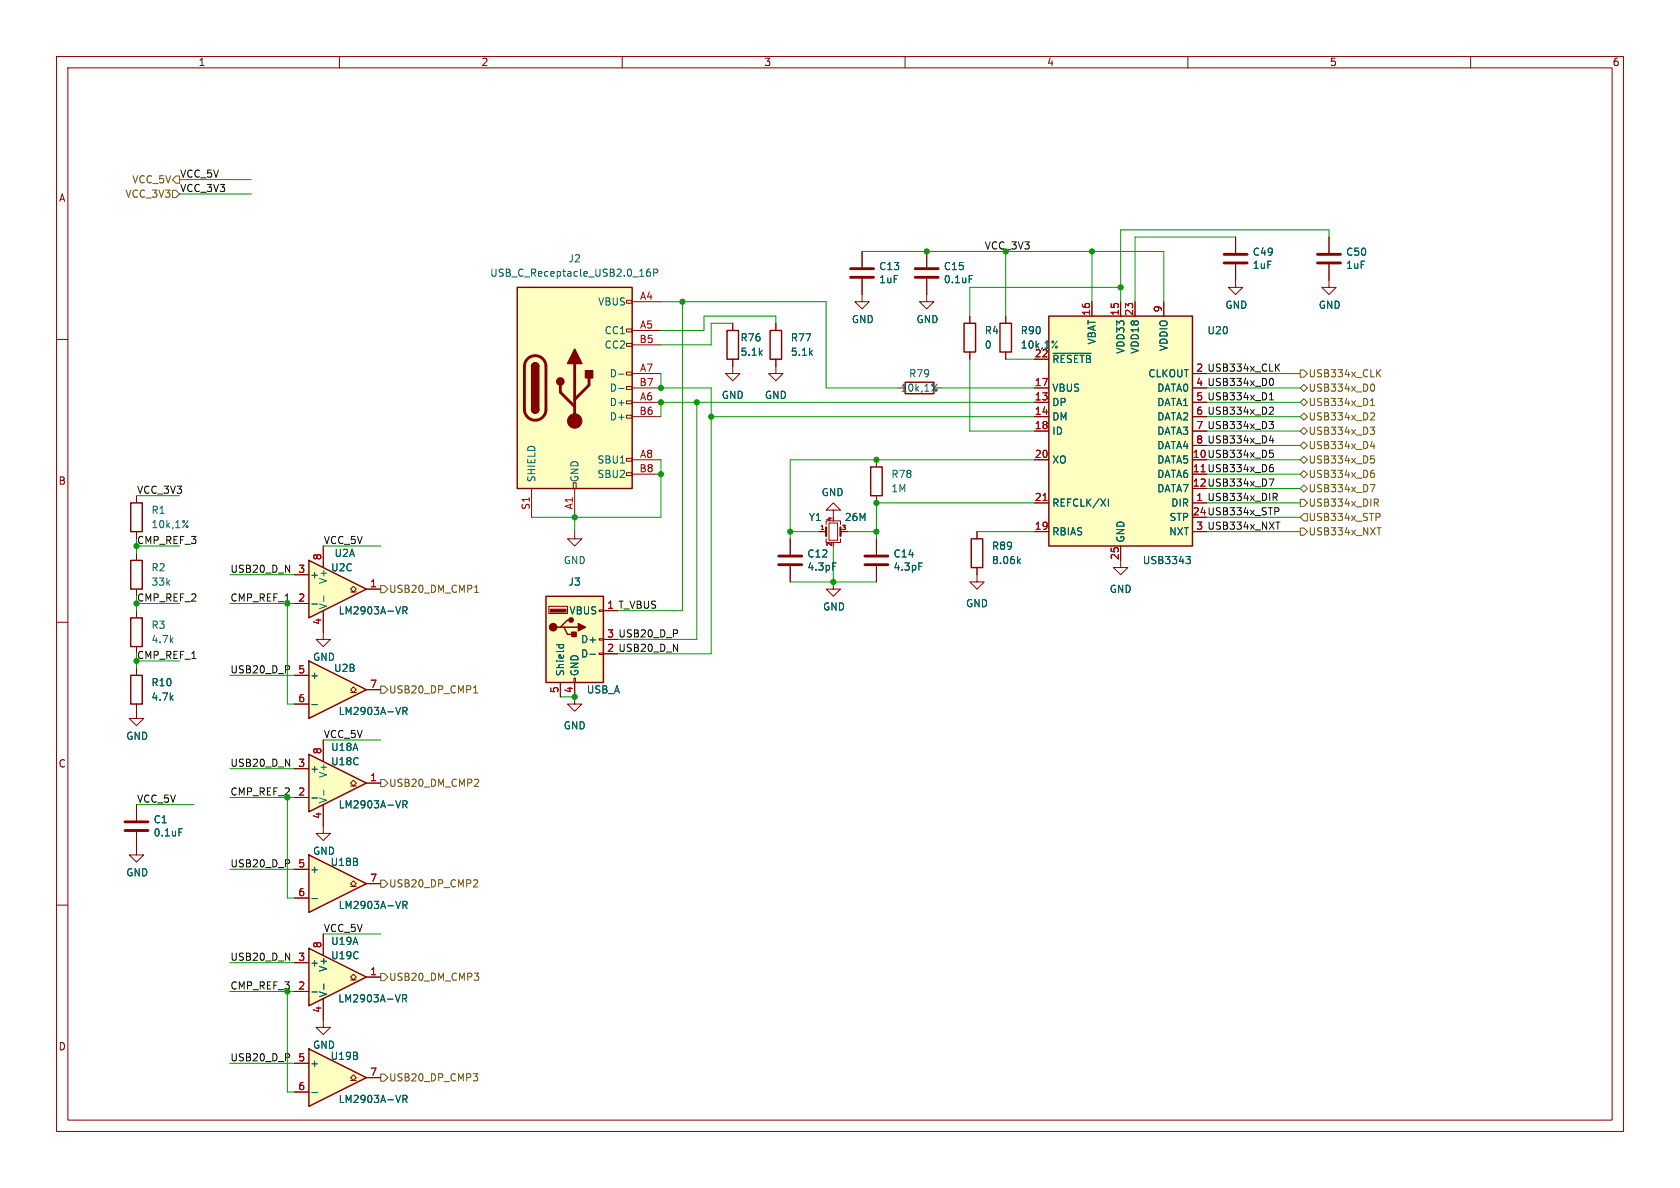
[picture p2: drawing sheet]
<svg xmlns="http://www.w3.org/2000/svg" width="297mm" height="210mm" viewBox="0 0 297 210" stroke-linecap="round" stroke-linejoin="round" font-family="sans-serif">
<g fill="none" stroke="#840000" stroke-width=".18">
<path d="M10 10h277v190h-277zM12 12h273v186h-273zM60 10v2M110 10v2M160 10v2M210 10v2M260 10v2M10 60h2M218.4 41.9v2.8M218.4 46.7v2.8M10 110h2M10 160h2"/>
<path d="M57.1 180.3v1.3h1.3l-1.3 1.3-1.2-1.3h1.2"/>
</g>
<path d="M216.4 45h4.1M216.4 46.5h4.1" fill="none" stroke="#840000" stroke-width=".51"/>
<path d="M54.6 185.4l10.2 5.1-10.2 5.1z" fill="#ffffc2"/>
<path d="M54.6 185.4l10.2 5.1-10.2 5.1z" fill="none" stroke="#840000" stroke-width=".25"/>
<path d="M152.4 49.3v4h1.3l-1.3 1.3-1.3-1.3h1.3M152.4 44.5v2.7M163.8 49.3v4h1.3l-1.3 1.3-1.2-1.3h1.2M163.8 44.5v2.7M57.1 111.8v1.2h1.3l-1.3 1.3-1.2-1.3h1.2M52.1 188h2.5M52.1 193h2.5M62 191h.5l-.5-.5 .5-.5 .5 .5-.5 .5h.5M64.8 190.5h2.5" fill="none" stroke="#840000" stroke-width=".18"/>
<path d="M171.3 48.7h.6M55.1 193.1h1M71.2 194.3l.6-.1 .2-.2-.1-.3-.7-.1v1.3M71.5 194.3l.5 .6" fill="none" stroke="#006464" stroke-width=".18"/>
<path d="M150.4 47.5h4M150.4 49h4M161.8 47.5h4.1M161.8 49h4.1" fill="none" stroke="#840000" stroke-width=".51"/>
<path d="M54.6 116.8l10.2 5.1-10.2 5.1z" fill="#ffffc2"/>
<path d="M136.1 58.4h2.1v5.1h-2.1zM23.1 88.9h2v5.1h-2zM54.6 116.8l10.2 5.1-10.2 5.1z" fill="none" stroke="#840000" stroke-width=".25"/>
<path d="M137.2 57.2v1.2M218.4 49.5v1.3h1.3l-1.3 1.3-1.2-1.3h1.2M137.2 63.5v1.3M24.1 87.6v1.3M24.1 94v1.3M57.1 96.5v3.8M52.1 119.4h2.5M57.1 108v3.8M147.3 102.9v1.2h1.3l-1.3 1.3-1.3-1.3h1.3M52.1 124.5h2.5M62 122.4h.5l-.5-.5 .5-.5 .5 .5-.5 .5h.5M64.8 121.9h2.5" fill="none" stroke="#840000" stroke-width=".18"/>
<path d="M33.1 92.9l.2 .2-.2 .2M33.3 92l-1 1.3M57.2 105.4v.9M55.1 124.6h1M71.2 125.7l.6-.1 .2-.1-.1-.3-.7-.2v1.3M71.5 125.7l.5 .6" fill="none" stroke="#006464" stroke-width=".18"/>
<path d="M54.6 99.1l10.2 5-10.2 5.1z" fill="#ffffc2"/>
<path d="M54.6 99.1l10.2 5-10.2 5.1z" fill="none" stroke="#840000" stroke-width=".25"/>
<path d="M139.7 95.3v2.7M52.1 106.7h2.5M52.1 101.6h2.5M62 104.6h.5l-.5-.5 .5-.5 .5 .5-.5 .5h.5M64.8 104.1h2.5M139.7 100.1v2.8" fill="none" stroke="#840000" stroke-width=".18"/>
<path d="M147.2 99.5h.6M55.1 106.8h1M71.2 107.9h.6l.2-.2-.1-.3-.7-.1v1.2M71.5 107.9l.5 .6" fill="none" stroke="#006464" stroke-width=".18"/>
<path d="M137.7 98.3h4M137.7 99.8h4" fill="none" stroke="#840000" stroke-width=".51"/>
<path d="M54.6 151.1l10.2 5.1-10.2 5.1z" fill="#ffffc2"/>
<path d="M91.4 50.8h20.4v35.6h-20.4zM94 72.4a.64 .64 0 0 0 .6 .6 .64 .64 0 0 0 .6-.6M94 64.8a.64 .64 0 0 1 .6-.7 .64 .64 0 0 1 .6 .7M54.6 151.1l10.2 5.1-10.2 5.1z" fill="none" stroke="#840000" stroke-width=".25"/>
<g fill="none" stroke="#840000" stroke-width=".18">
<path d="M110.7 58.2h1.1v.5h-1.1zM110.7 53.1h1.1v.5h-1.1zM111.8 53.3h5M111.8 58.4h5M110.7 73.4h1.1v.5h-1.1zM110.7 70.9h1.1v.5h-1.1zM110.7 68.3h1.1v.5h-1.1zM110.7 65.8h1.1v.5h-1.1zM110.7 60.7h1.1v.5h-1.1zM111.8 71.1h5M111.8 66h5M111.8 61h5"/>
<path d="M111.8 73.7h5M111.8 68.6h5M129.5 64.8v1.2h1.3l-1.3 1.3-1.2-1.3h1.2M94 86.4v5M101.3 85.3h.6v1.1h-.6zM101.6 86.4v5M110.7 83.6h1.1v.5h-1.1zM110.7 81h1.1v.5h-1.1zM111.8 81.3h5M111.8 83.8h5M24.1 147.1v4h1.3l-1.3 1.3-1.2-1.3h1.2M24.1 142.2v2.8"/>
<path d="M52.1 153.7h2.5M52.1 158.8h2.5M62 156.7h.5l-.5-.5 .5-.5 .5 .5-.5 .5h.5M64.8 156.2h2.5"/>
</g>
<path d="M114.9 47.6h-.4a.86 .86 0 0 0 0 1.2l.5-.1v-.4l-.2-.2h-.4l-.1 .2M115.6 48.2h.6l.1-.2-.1-.3-.6-.1v1.2M109.4 66.1h.9M109.4 68.7h.9M31.6 146.5h.6M55.1 158.8h1M71.2 160l.6-.1 .2-.1-.1-.3-.7-.2v1.3M71.5 160l.5 .6" fill="none" stroke="#006464" stroke-width=".18"/>
<path d="M93.3 63.4a1.9 1.9 0 0 1 2-.4 1.9 1.9 0 0 1 1.2 1.8v7.6a1.91 1.91 0 0 1-1.9 1.9 1.91 1.91 0 0 1-1.9-1.9v-7.8l.2-.6zM99.1 68.1v1.2l2.5 2.6M101.6 64.3v10.1M104.1 66.8v1.3l-2.5 2.5M22.1 145.3h4.1M22.1 146.8h4.1" fill="none" stroke="#840000" stroke-width=".51"/>
<path d="M91.4 50.8h20.4v35.6h-20.4z" fill="#ffffc2" stroke="#ffffc2" stroke-width=".18"/>
<g fill="#840000" stroke="#840000" stroke-width=".25">
<path d="M94 72.4h1.2a.64 .64 0 0 1-.6 .6 .64 .64 0 0 1-.6-.6z"/>
<path d="M94 64.8h1.2v7.6h-1.2z"/>
<path d="M94.2 64.3a.64 .64 0 0 1 .7-.1 .64 .64 0 0 1 .3 .6h-1.2z"/>
<path d="M101.6 61.7l1.3 2.6h-2.6z"/>
<path d="M103.5 65.5h1.3v1.3h-1.3z"/>
<circle cx="99.1" cy="67.4" r=".63"/>
</g>
<circle cx="101.6" cy="74.4" r="1.27" fill="#840000" stroke="#840000" stroke-width=".18"/>
<path d="M54.6 167.6l10.2 5.1-10.2 5.1z" fill="#ffffc2"/>
<path d="M128.5 58.4h2.1v5.1h-2.1zM170.4 57.2h2.1v5h-2.1zM176.8 57.2h2v5h-2zM185.4 55.9h25.4v40.6h-25.4zM23.1 99.1h2v5h-2zM23.1 119.4h2v5.1h-2zM23.1 109.2h2v5.1h-2zM54.6 167.6l10.2 5.1-10.2 5.1z" fill="none" stroke="#840000" stroke-width=".25"/>
<g fill="none" stroke="#840000" stroke-width=".18">
<path d="M129.5 57.2v1.2M171.4 55.9v1.3M177.8 55.9v1.3M193 53.3v2.6M198.1 53.3v2.6M200.7 53.3v2.6M205.7 53.3v2.6M234.9 49.5v1.3h1.3l-1.3 1.3-1.2-1.3h1.2M129.5 63.5v1.3M137.2 64.8v1.2h1.2l-1.2 1.3-1.3-1.3h1.3M171.4 62.2v1.3M177.8 62.2v1.3"/>
<path d="M182.9 71.1h2.5M182.9 73.7h2.5M182.9 68.6h2.5M182.9 76.2h2.5M182.9 63.5h2.5M210.8 71.1h2.6M210.8 73.7h2.6M210.8 76.2h2.6M210.8 78.7h2.6M24.1 97.8v1.3M182.9 88.9h2.5M182.9 94h2.5"/>
<path d="M182.9 81.3h2.5M198.1 96.5v3.8h1.3l-1.3 1.3-1.3-1.3h1.3M210.8 88.9h2.6M210.8 94h2.6M24.1 104.1v1.3M24.1 108v1.2M24.1 114.3v1.3M24.1 118.1v1.3M24.1 124.5v2.5h1.3l-1.3 1.3-1.2-1.3h1.2M57.1 130.8v3.8M57.1 142.2v3.9M52.1 175.3h2.5"/>
<path d="M52.1 170.2h2.5M62 173.2h.5l-.5-.5 .5-.5 .5 .5-.5 .5h.5M64.8 172.7h2.5"/>
</g>
<path d="M186.2 62.5h6.7M186.7 61.2l.2 .2-.2 .1M186.9 60.3l-.9 1.2M195.9 88.2v1.3M209.7 98.4h.7l-.4 .5 .4 .1v.4l-.2 .2h-.4M57.2 139.7v.9M55.1 175.4h1" fill="none" stroke="#006464" stroke-width=".18"/>
<path d="M185.4 55.9h25.4v40.6h-25.4z" fill="#ffffc2" stroke="#ffffc2" stroke-width=".18"/>
<path d="M184.4 88.5h.7" fill="none" stroke="#a90000" stroke-width=".18"/>
<path d="M54.6 133.4l10.2 5-10.2 5.1z" fill="#ffffc2"/>
<path d="M160 67.6h5.1v2h-5.1zM153.9 82.6h2.1v5h-2.1zM171.7 95.3h2v5h-2zM96.5 105.4h10.2v15.3h-10.2zM99.1 110.9h.6l.6 1.2h1.3M99.7 110.9h2.5M101 109.6h-.7l-1.2 1.3h-.7M54.6 133.4l10.2 5-10.2 5.1z" fill="none" stroke="#840000" stroke-width=".25"/>
<g fill="none" stroke="#840000" stroke-width=".18">
<path d="M129.5 57.2v1.2M137.2 57.2v1.2M152.4 44.5v2.7M152.4 49.3v2.8M163.8 44.5v2.7M163.8 49.3v2.8M171.4 55.9v1.3M177.8 55.9v1.3M193 53.3v2.6M198.1 53.3v2.6M200.7 53.3v2.6M205.7 53.3v2.6"/>
<path d="M218.4 41.9v2.8M218.4 46.7v2.8M234.9 41.9v2.8M234.9 46.7v2.8M129.5 63.5v1.3M137.2 63.5v1.3M165.1 68.6h1.3M171.4 62.2v1.3M177.8 62.2v1.3M182.9 68.6h2.5M182.9 71.1h2.5M182.9 73.7h2.5"/>
<path d="M182.9 76.2h2.5M182.9 63.5h2.5M210.8 71.1h2.6M210.8 73.7h2.6M210.8 76.2h2.6M210.8 78.7h2.6M57.1 96.5v3.8M101.6 94v1.3h1.3l-1.3 1.2-1.3-1.2h1.3M139.7 95.3v2.7M144.8 94h1.2M146 95.3v.6h2.6v-.6M146 92.7v-.6h2.6v.6"/>
<path d="M146.6 92.5h1.5v3h-1.5zM147.3 90.2h1.3l-1.3-1.3-1.3 1.3h1.3v1.2M148.6 94h1.3M154.9 81.3v1.3M154.9 87.6v1.3M154.9 95.3v2.7M172.7 94v1.3M182.9 94h2.5M182.9 88.9h2.5M182.9 81.3h2.5M198.1 96.5v2.6M210.8 94h2.6"/>
<path d="M210.8 88.9h2.6M24.1 118.1v1.3M52.1 119.4h2.5M52.1 106.7h2.5M52.1 101.6h2.5M57.1 108v3.8M64.8 104.1h2.5M97 107.2h3.3v1.3h-3.3zM101.5 119.9h.2v.8h-.2zM105.9 115.4h.8v.3h-.8zM105.9 112.9h.8v.3h-.8zM105.9 107.8h.8v.3h-.8z"/>
<path d="M106.7 108h2.5M106.7 113h2.5M139.7 100.1v2.8M154.9 100.1v2.8M172.7 100.3v2.6h1.3l-1.3 1.2-1.3-1.2h1.3M24.1 124.5v1.2M52.1 135.9h2.5M52.1 124.5h2.5M57.1 130.8v3.8M62 138.9h.5l-.5-.5 .5-.5 .5 .5-.5 .5h.5M64.8 138.4h2.5M64.8 121.9h2.5"/>
<path d="M99.1 120.7v2.5M101.6 120.7v3.8h1.3l-1.3 1.2-1.3-1.2h1.3M24.1 142.2v2.8M24.1 147.1v2.8M52.1 141h2.5M52.1 153.7h2.5M52.1 158.8h2.5M57.1 142.2v5.1h1.3l-1.3 1.3-1.2-1.3h1.2M64.8 156.2h2.5M52.1 175.3h2.5M52.1 170.2h2.5M57.1 165.1v3.8"/>
<path d="M57.1 176.5v3.8M64.8 172.7h2.5M52.1 188h2.5M52.1 193h2.5M64.8 190.5h2.5"/>
</g>
<g fill="none" stroke="#006464" stroke-width=".18">
<path d="M171.3 48.7h.6M165.5 68.8l.2 .2-.2 .2M165.7 67.9l-1 1.3M186.2 62.5h6.7M186.7 61.2l.2 .2-.2 .1M186.9 60.3l-.9 1.2M147.2 99.5h.6M162.4 99.5h.7M180 99.2l.4 .4M180.4 98.8l-.5 .5M195.9 88.2v1.3M209.7 98.4h.7l-.4 .5 .4 .1v.4l-.2 .2h-.4"/>
<path d="M55.1 106.8h1M57.2 105.4v.9M71.2 107.9h.6l.2-.2-.1-.3-.7-.1v1.2M71.5 107.9l.5 .6M98.4 114h1.2M98.9 114l-.1 .3M99.6 114v.3M104.3 115.7h1M55.1 124.6h1M57.2 139.7v.9M71.2 125.7l.6-.1 .2-.1-.1-.3-.7-.2v1.3M71.5 125.7l.5 .6"/>
<path d="M31.6 146.5h.6M55.1 141.1h1M55.1 158.8h1M71.2 142.2h.6l.2-.2-.1-.3-.7-.2v1.3M71.2 160l.6-.1 .2-.1-.1-.3-.7-.2v1.3M71.5 142.2l.5 .6M71.5 160l.5 .6M55.1 175.4h1M57.2 173.9v1M71.2 176.5l.6-.1 .1-.1-.1-.3-.6-.2v1.3M71.5 176.5l.4 .6M55.1 193.1h1"/>
<path d="M71.2 194.3l.6-.1 .2-.2-.1-.3-.7-.1v1.3M71.5 194.3l.5 .6"/>
</g>
<path d="M232.9 45h4.1M232.9 46.5h4.1M152.9 98.3h4.1M152.9 99.8h4.1" fill="none" stroke="#840000" stroke-width=".51"/>
<path d="M146 93.2v1.5M148.6 93.2v1.5" fill="none" stroke="#840000" stroke-width=".38"/>
<path d="M96.5 105.4h10.2v15.3h-10.2z" fill="#ffffc2" stroke="#ffffc2" stroke-width=".18"/>
<g fill="#840000" stroke="#840000" stroke-width=".25">
<path d="M102.2 110.2l1.3 .7-1.3 .6z"/>
<path d="M101.1 111.8h.8v.7h-.8z"/>
<circle cx="97.8" cy="110.9" r=".63"/>
<circle cx="101" cy="109.6" r=".38"/>
</g>
<path d="M97.3 107.7h2.8v.5h-2.8z" fill="#840000" stroke="#840000" stroke-width=".18"/>
<g fill="none" stroke="#725600" stroke-width=".18">
<path d="M30.5 33.7h.6l.6 .6-.6 .6h-.6zM31.1 31.1h.6v1.3h-.6l-.6-.6zM229.9 73.7l.6-.7 .6 .7-.6 .6zM229.9 71.1l.6-.6 .6 .6-.6 .7zM229.9 68.6l.6-.7 .6 .7-.6 .6zM229.9 76.2l.6-.6 .6 .6-.6 .6zM229.9 65.4h.6l.6 .6-.6 .7h-.6zM229.9 78.7l.6-.6 .6 .6-.6 .7zM242.2 75.5h.8l-.4 .5 .4 .1v.4l-.2 .3h-.4M242.3 71.7h.7M242.3 70.8l.4-.4v1.3M242.5 73h.4l.1 .3-.8 .9h.8"/>
<path d="M242.5 68l.1-.1a.68 .68 0 0 1 .4 .6 .68 .68 0 0 1-.4 .7l-.1-.1M242.6 78l-.3 .9h.8M242.9 78.5v.8M243.6 65.9l.5 .7M244.1 65.3l-.7 .8M229.9 88.3h.6l.6 .6-.6 .6h-.6zM229.9 83.8l.6-.6 .6 .6-.6 .7zM229.9 81.3l.6-.7 .6 .7-.6 .6zM229.9 86.4l.6-.7 .6 .7-.6 .6zM229.9 93.3h.6l.6 .7-.6 .6h-.6zM230.5 90.8h.6v1.3h-.6l-.6-.7zM242.2 85.7h.9l-.6 1.2"/>
<path d="M242.3 80.6h.7M242.4 83.7l.4-.1 .2 .3-.1 .4h-.5M242.5 81.1h.3l.2 .2v.4l-.5 .2M242.9 83.1l-.4 .2M243 88.2h.4l.3 .3-.1 .3-.6 .1M243.3 90.7h.4l.3 .3-.1 .4h-.6M243.3 88.9l.4 .6M243.4 93.3h.8M67.3 103.5h.6l.7 .6-.7 .7h-.6zM83.9 104.7h.7M84.1 103.6l.2-.2v1.3M67.3 121.3h.6l.7 .6-.7 .7h-.6z"/>
<path d="M67.3 137.8h.6l.7 .6-.7 .7h-.6zM83.7 122.5h.7M83.8 121.5l.3-.3v1.3M84.4 137.7l.2 .3v.3l-.8 .7h.8M67.3 155.6h.6l.7 .6-.7 .6h-.6zM83.9 155.5l.4 .1 .1 .3-.7 .9h.7M67.3 172.1h.6l.7 .6-.7 .7h-.6zM83.8 172h.8l-.4 .5M84.4 172.5l.2 .3v.3l-.2 .2M67.3 189.9h.6l.7 .6-.7 .6h-.6zM83.7 189.8h.7l-.4 .5 .4 .1v.4l-.2 .3h-.4"/>
</g>
<g fill="none" stroke="#0f0f0f" stroke-width=".18">
<path d="M224.3 74.5h.8l-.4 .5 .4 .1v.4l-.2 .3h-.4M224.4 70.7h.7M224.4 69.8l.4-.4v1.3M224.5 79.6h.6M224.6 72h.4l.1 .3-.8 .9h.8M224.6 66.9h.1a.68 .68 0 0 1 .4 .6 .68 .68 0 0 1-.4 .7l-.1-.1M224.7 77l-.3 .9h.8M225 77.5v.8M225.7 64.9l.5 .7M226.2 64.3l-.7 .8M224.3 84.7h.9l-.6 1.2M224.5 82.7l.4-.1 .2 .3-.1 .4h-.5"/>
<path d="M224.6 80.1h.3l.2 .2v.4l-.5 .2M225 82.1l-.4 .1M225.1 87.2h.5l.2 .2-.1 .4-.6 .1M225.4 89.7h.5l.2 .3-.1 .4h-.6M225.4 87.9l.4 .6M225.6 92.3h.7"/>
</g>
<g fill="none" stroke="#009600" stroke-width=".18">
<path d="M31.7 34.3h12.7M31.7 31.8h12.7M116.8 53.3h29.2v15.3h12.7M120.6 53.3v54.7h-11.4M129.5 57.2h-3.8v3.8h-8.9M137.2 57.2v-1.3h-12.7v2.5h-7.7M152.4 44.5h53.3v8.8M177.8 44.5v11.4M193 44.5v8.8M198.1 50.8h-26.7v5.1M218.4 41.9h-17.7v11.4M234.9 41.9v-1.3h-36.8v12.7"/>
<path d="M116.8 66v2.6h8.9v47h-16.5M123.2 71.1v41.9h-14M125.7 73.7h57.2M166.4 68.6h16.5M171.4 63.5v12.7h11.5M177.8 63.5h5.1M182.9 71.1h-66.1v2.6M213.4 66h16.5M213.4 71.1h16.5M213.4 68.6h16.5M213.4 76.2h16.5M213.4 78.7h16.5"/>
<path d="M213.4 73.7h16.5M24.1 87.6h7.6M31.7 96.5h-7.6v1.3M57.1 96.5h10.2M101.6 91.4v2.6M116.8 81.3v10.1h-22.8M139.7 94h5.1M147.3 96.5v6.4M149.9 94h5M172.7 94h10.2M182.9 88.9h-28v6.4M182.9 81.3h-43.2v14"/>
<path d="M213.4 91.4h16.5M213.4 88.9h16.5M213.4 94h16.5M213.4 81.3h16.5M213.4 83.8h16.5M213.4 86.4h16.5M31.7 106.7h-7.6v1.3M31.7 116.8h-7.6v1.3M40.6 106.7h11.5M40.6 101.6h11.5M40.6 119.4h11.5M50.8 106.7v17.8h1.3"/>
<path d="M139.7 102.9h15.2M40.6 135.9h11.5M57.1 130.8h10.2M99.1 123.2h2.5M24.1 142.2h10.2M40.6 141h11.5M40.6 153.7h11.5M50.8 141v17.8h1.3M40.6 175.3h11.5M40.6 170.2h11.5M50.8 175.3v17.7h1.3M57.1 165.1h10.2"/>
<path d="M40.6 188h11.5"/>
</g>
<path d="M184.4 88.5h.7" fill="none" stroke="#a90000" stroke-width=".18"/>
<g fill="#009600" stroke="#009600" stroke-width=".18">
<circle cx="163.8" cy="44.5" r=".46"/>
<circle cx="193" cy="44.5" r=".46"/>
<circle cx="116.8" cy="83.8" r=".46"/>
<circle cx="147.3" cy="102.9" r=".46"/>
<circle cx="120.6" cy="53.3" r=".46"/>
<circle cx="139.7" cy="94" r=".46"/>
<circle cx="101.6" cy="123.2" r=".46"/>
<circle cx="101.6" cy="91.4" r=".46"/>
<circle cx="125.7" cy="73.7" r=".46"/>
<circle cx="123.2" cy="71.1" r=".46"/>
<circle cx="116.8" cy="68.6" r=".46"/>
<circle cx="116.8" cy="71.1" r=".46"/>
<circle cx="198.1" cy="50.8" r=".46"/>
<circle cx="154.9" cy="94" r=".46"/>
<circle cx="154.9" cy="88.9" r=".46"/>
<circle cx="154.9" cy="81.3" r=".46"/>
</g>
<g font-size="1.8" fill="#840000">
<text x="35" y="11.9">1</text>
<text x="85" y="11.9">2</text>
<text x="135" y="11.9">3</text>
<text x="185" y="11.9">4</text>
<text x="235" y="11.9">5</text>
<text x="285" y="11.9">6</text>
<text x="10.3" y="35.9">A</text>
<text x="211.4" y="65.8">2 USB334x_CLK</text>
<text x="211.4" y="68.3">4 USB334x_D0</text>
<text x="210.8" y="81">10 USB334x_D5</text>
<text x="10.3" y="85.9">B</text>
<text x="210.8" y="86.1">12 USB334x_D7</text>
<text x="210.8" y="91.2">24 USB334x_STP</text>
<text x="107.2" y="115.3">2 USB20_D_N</text>
<text x="10.3" y="135.9">C</text>
<text x="10.3" y="185.9">D</text>
</g>
<g font-size="1.8" fill="#725600">
<text x="22.1" y="35.2">VCC_3V3</text>
<text x="23.3" y="32.6">VCC_5V</text>
<text x="231.2" y="72">USB334x_D1</text>
<text x="231.2" y="69.4">USB334x_D0</text>
<text x="231.2" y="66.9">USB334x_CLK</text>
<text x="231.2" y="74.5">USB334x_D2</text>
<text x="231.2" y="77.1">USB334x_D3</text>
<text x="231.2" y="79.6">USB334x_D4</text>
<text x="231.2" y="82.1">USB334x_D5</text>
<text x="231.2" y="89.8">USB334x_DIR</text>
<text x="231.2" y="84.7">USB334x_D6</text>
<text x="231.2" y="87.2">USB334x_D7</text>
<text x="231.2" y="92.3">USB334x_STP</text>
<text x="231.2" y="94.8">USB334x_NXT</text>
<text x="68.7" y="105">USB20_DM_CMP1</text>
<text x="68.7" y="122.8">USB20_DP_CMP1</text>
<text x="68.7" y="139.3">USB20_DM_CMP2</text>
<text x="68.7" y="157.1">USB20_DP_CMP2</text>
<text x="68.7" y="173.6">USB20_DM_CMP3</text>
<text x="68.7" y="191.4">USB20_DP_CMP3</text>
</g>
<g font-size="1.8" fill="#0f0f0f">
<text x="31.7" y="34">VCC_3V3</text>
<text x="31.7" y="31.5">VCC_5V</text>
<text x="211.4" y="70.9">5 USB334x_D1</text>
<text x="211.4" y="73.4">6 USB334x_D2</text>
<text x="211.4" y="75.9">7 USB334x_D3</text>
<text x="211.4" y="78.5">8 USB334x_D4</text>
<text x="24.1" y="87.4">VCC_3V3</text>
<text x="211.4" y="88.6">1 USB334x_DIR</text>
<text x="211.4" y="93.7">3 USB334x_NXT</text>
<text x="40.6" y="101.3">USB20_D_N</text>
<text x="57.1" y="96.3">VCC_5V</text>
<text x="107.2" y="107.7">1 T_VBUS</text>
<text x="107.2" y="112.8">3 USB20_D_P</text>
<text x="40.6" y="119.1">USB20_D_P</text>
<text x="57.1" y="130.5">VCC_5V</text>
<text x="40.6" y="135.6">USB20_D_N</text>
<text x="24.1" y="142">VCC_5V</text>
<text x="40.6" y="153.4">USB20_D_P</text>
<text x="57.1" y="164.8">VCC_5V</text>
<text x="40.6" y="169.9">USB20_D_N</text>
<text x="40.6" y="187.7">USB20_D_P</text>
</g>
<g font-size="1.8" fill="#006464">
<text x="100.4" y="46.6">J2</text>
<text x="155.3" y="48">C13</text>
<text x="166.8" y="48">C15</text>
<text x="221.4" y="47.7">1uF</text>
<text x="221.4" y="45.4">C49</text>
<text x="237.9" y="47.7">1uF</text>
<text x="237.9" y="45.4">C50</text>
<text x="86.6" y="49.1">USB_C_Receptacle_USB2.0_16P</text>
<text x="155.3" y="50.3">1uF</text>
<text x="166.8" y="50.3">0.1uF</text>
<text x="105.6" y="54.2">VBUS</text>
<text x="106.8" y="59.3">CC1</text>
<text x="150.5" y="57.3">GND</text>
<text x="161.9" y="57.3">GND</text>
<text x="174" y="59.3">R4</text>
<text x="180.3" y="59.3">R90</text>
<text x="213.4" y="59.3">U20</text>
<text x="216.5" y="54.8">GND</text>
<text x="233" y="54.8">GND</text>
<text x="106.8" y="61.8">CC2</text>
<text x="130.8" y="63.1">5.1k</text>
<text x="130.8" y="60.6">R76</text>
<text x="139.7" y="63.1">5.1k</text>
<text x="139.7" y="60.6">R77</text>
<text x="174" y="61.8">0</text>
<text x="180.3" y="61.8">10k,1%</text>
<text x="185.9" y="64.4">~{RESETB}</text>
<text x="193.9" y="61" transform="rotate(-90 193.9 61)">VBAT</text>
<text x="199" y="62.6" transform="rotate(-90 199 62.6)">VDD33</text>
<text x="201.5" y="62.6" transform="rotate(-90 201.5 62.6)">VDD18</text>
<text x="206.6" y="62.2" transform="rotate(-90 206.6 62.2)">VDDIO</text>
<text x="107.7" y="72">D+</text>
<text x="107.7" y="66.9">D-</text>
<text x="107.7" y="69.4">D-</text>
<text x="127.5" y="70.7">GND</text>
<text x="135.1" y="70.7">GND</text>
<text x="159.1" y="69.4">10k,1%</text>
<text x="160.6" y="66.9">R79</text>
<text x="185.9" y="72">DP</text>
<text x="185.9" y="69.4">VBUS</text>
<text x="202.9" y="66.9">CLKOUT</text>
<text x="204.5" y="69.4">DATA0</text>
<text x="204.5" y="72">DATA1</text>
<text x="107.7" y="74.5">D+</text>
<text x="185.9" y="74.5">DM</text>
<text x="185.9" y="77.1">ID</text>
<text x="204.5" y="74.5">DATA2</text>
<text x="204.5" y="77.1">DATA3</text>
<text x="105.5" y="82.1">SBU1</text>
<text x="185.9" y="82.1">XO</text>
<text x="204.5" y="82.1">DATA5</text>
<text x="204.5" y="79.6">DATA4</text>
<text x="94.8" y="85.3" transform="rotate(-90 94.8 85.3)">SHIELD</text>
<text x="102.5" y="85.3" transform="rotate(-90 102.5 85.3)">GND</text>
<text x="105.5" y="84.7">SBU2</text>
<text x="145.2" y="87.9">GND</text>
<text x="157.5" y="87.2">1M</text>
<text x="157.5" y="84.7">R78</text>
<text x="185.9" y="89.8">REFCLK/XI</text>
<text x="204.5" y="84.7">DATA6</text>
<text x="204.5" y="87.2">DATA7</text>
<text x="207" y="89.8">DIR</text>
<text x="26.7" y="91">R1</text>
<text x="26.7" y="93.6">10k,1%</text>
<text x="142.9" y="92.3">Y1</text>
<text x="149.2" y="92.3">26M</text>
<text x="185.9" y="94.8">RBIAS</text>
<text x="206.6" y="94.8">NXT</text>
<text x="206.7" y="92.3">STP</text>
<text x="26.7" y="101.2">R2</text>
<text x="58.4" y="101.2">U2C</text>
<text x="59" y="98.7">U2A</text>
<text x="99.6" y="99.9">GND</text>
<text x="142.6" y="98.8">C12</text>
<text x="142.6" y="101.1">4.3pF</text>
<text x="157.9" y="98.8">C14</text>
<text x="157.9" y="101.1">4.3pF</text>
<text x="175.3" y="97.4">R89</text>
<text x="175.3" y="99.9">8.06k</text>
<text x="199" y="96" transform="rotate(-90 199 96)">GND</text>
<text x="201.9" y="99.9">USB3343</text>
<text x="26.7" y="103.7">33k</text>
<text x="54.7" y="102.5">+</text>
<text x="58" y="107.8" transform="rotate(-90 58 107.8)">V-</text>
<text x="58" y="103.3" transform="rotate(-90 58 103.3)">V+</text>
<text x="100.4" y="103.7">J3</text>
<text x="170.7" y="107.5">GND</text>
<text x="196.1" y="105">GND</text>
<text x="26.7" y="111.4">R3</text>
<text x="26.7" y="113.9">4.7k</text>
<text x="59.8" y="108.8">LM2903A-VR</text>
<text x="100.6" y="108.8">VBUS</text>
<text x="102.6" y="113.9">D+</text>
<text x="145.4" y="108.1">GND</text>
<text x="55.2" y="117">GND</text>
<text x="59" y="119">U2B</text>
<text x="99.9" y="119.6" transform="rotate(-90 99.9 119.6)">Shield</text>
<text x="102.5" y="119.6" transform="rotate(-90 102.5 119.6)">GND</text>
<text x="102.6" y="116.4">D-</text>
<text x="26.7" y="124.1">4.7k</text>
<text x="26.7" y="121.5">R10</text>
<text x="54.7" y="120.2">+</text>
<text x="103.6" y="122.8">USB_A</text>
<text x="22.2" y="131">GND</text>
<text x="59.8" y="126.6">LM2903A-VR</text>
<text x="99.6" y="129.1">GND</text>
<text x="54.7" y="136.8">+</text>
<text x="58" y="137.6" transform="rotate(-90 58 137.6)">V+</text>
<text x="58.4" y="135.5">U18C</text>
<text x="58.4" y="132.9">U18A</text>
<text x="58" y="142.1" transform="rotate(-90 58 142.1)">V-</text>
<text x="59.8" y="143.1">LM2903A-VR</text>
<text x="27.1" y="145.7">C1</text>
<text x="27.1" y="148.1">0.1uF</text>
<text x="22.2" y="155.1">GND</text>
<text x="54.7" y="154.5">+</text>
<text x="55.2" y="151.3">GND</text>
<text x="58.3" y="153.3">U18B</text>
<text x="59.8" y="160.9">LM2903A-VR</text>
<text x="58.4" y="167.2">U19A</text>
<text x="54.7" y="171">+</text>
<text x="58" y="171.9" transform="rotate(-90 58 171.9)">V+</text>
<text x="58.4" y="169.8">U19C</text>
<text x="58" y="176.4" transform="rotate(-90 58 176.4)">V-</text>
<text x="59.7" y="177.4">LM2903A-VR</text>
<text x="55.2" y="185.6">GND</text>
<text x="54.7" y="188.8">+</text>
<text x="58.3" y="187.6">U19B</text>
<text x="59.8" y="195.2">LM2903A-VR</text>
</g>
<g font-size="1.8" fill="#009600">
<text x="174" y="44.2">VCC_3V3</text>
<text x="24.1" y="96.3">CMP_REF_3</text>
<text x="24.1" y="106.4">CMP_REF_2</text>
<text x="40.6" y="106.4">CMP_REF_1</text>
<text x="24.1" y="116.6">CMP_REF_1</text>
<text x="40.6" y="140.7">CMP_REF_2</text>
<text x="40.6" y="175">CMP_REF_3</text>
</g>
<g font-size="1.8" fill="#a90000">
<text x="113" y="53.1">A4</text>
<text x="113" y="58.2">A5</text>
<text x="192.8" y="55.9" transform="rotate(-90 192.8 55.9)">16</text>
<text x="197.9" y="55.9" transform="rotate(-90 197.9 55.9)">15</text>
<text x="200.4" y="55.9" transform="rotate(-90 200.4 55.9)">23</text>
<text x="205.5" y="55.3" transform="rotate(-90 205.5 55.3)">9</text>
<text x="113" y="60.7">B5</text>
<text x="113" y="65.8">A7</text>
<text x="182.8" y="63.2">22</text>
<text x="211.4" y="65.8">2</text>
<text x="113" y="68.3">B7</text>
<text x="113" y="70.9">A6</text>
<text x="182.8" y="70.9">13</text>
<text x="182.8" y="68.3">17</text>
<text x="211.4" y="68.3">4</text>
<text x="211.4" y="70.9">5</text>
<text x="113" y="73.4">B6</text>
<text x="182.8" y="73.4">14</text>
<text x="182.8" y="75.9">18</text>
<text x="211.4" y="73.4">6</text>
<text x="211.4" y="75.9">7</text>
<text x="113" y="83.6">B8</text>
<text x="113" y="81">A8</text>
<text x="182.8" y="81">20</text>
<text x="210.8" y="83.6">11 USB334x_D6</text>
<text x="210.8" y="81">10</text>
<text x="210.8" y="83.6">11</text>
<text x="211.4" y="78.5">8</text>
<text x="182.8" y="88.6">21</text>
<text x="210.8" y="86.1">12</text>
<text x="211.4" y="88.6">1</text>
<text x="93.7" y="90.2" transform="rotate(-90 93.7 90.2)">S1</text>
<text x="101.3" y="90.2" transform="rotate(-90 101.3 90.2)">A1</text>
<text x="182.8" y="93.7">19</text>
<text x="210.8" y="91.2">24</text>
<text x="211.4" y="93.7">3</text>
<text x="52.6" y="101.3">3</text>
<text x="56.9" y="99.1" transform="rotate(-90 56.9 99.1)">8</text>
<text x="197.9" y="99.1" transform="rotate(-90 197.9 99.1)">25</text>
<text x="52.6" y="106.4">2</text>
<text x="65.3" y="103.9">1</text>
<text x="107.2" y="107.7">1</text>
<text x="56.9" y="110.6" transform="rotate(-90 56.9 110.6)">4</text>
<text x="107.2" y="112.8">3</text>
<text x="52.6" y="119.1">5</text>
<text x="107.2" y="115.3">2</text>
<text x="52.6" y="124.2">6</text>
<text x="65.3" y="121.7">7</text>
<text x="98.8" y="122.6" transform="rotate(-90 98.8 122.6)">5</text>
<text x="101.3" y="122.6" transform="rotate(-90 101.3 122.6)">4</text>
<text x="52.6" y="135.6">3</text>
<text x="56.9" y="133.4" transform="rotate(-90 56.9 133.4)">8</text>
<text x="52.6" y="140.7">2</text>
<text x="65.3" y="138.2">1</text>
<text x="56.9" y="144.9" transform="rotate(-90 56.9 144.9)">4</text>
<text x="52.6" y="153.4">5</text>
<text x="65.3" y="156">7</text>
<text x="52.6" y="158.5">6</text>
<text x="56.9" y="167.7" transform="rotate(-90 56.9 167.7)">8</text>
<text x="52.6" y="169.9">3</text>
<text x="65.3" y="172.5">1</text>
<text x="52.6" y="175">2</text>
<text x="56.9" y="179.1" transform="rotate(-90 56.9 179.1)">4</text>
<text x="52.6" y="187.7">5</text>
<text x="65.3" y="190.2">7</text>
<text x="52.6" y="192.8">6</text>
</g>
<g font-size="1.1" fill="#a90000">
<text x="144.9" y="93.7">1</text>
<text x="147.1" y="92.3" transform="rotate(-90 147.1 92.3)">4</text>
<text x="148.7" y="93.7">3</text>
<text x="147.1" y="96.7" transform="rotate(-90 147.1 96.7)">2</text>
</g>
</svg>
